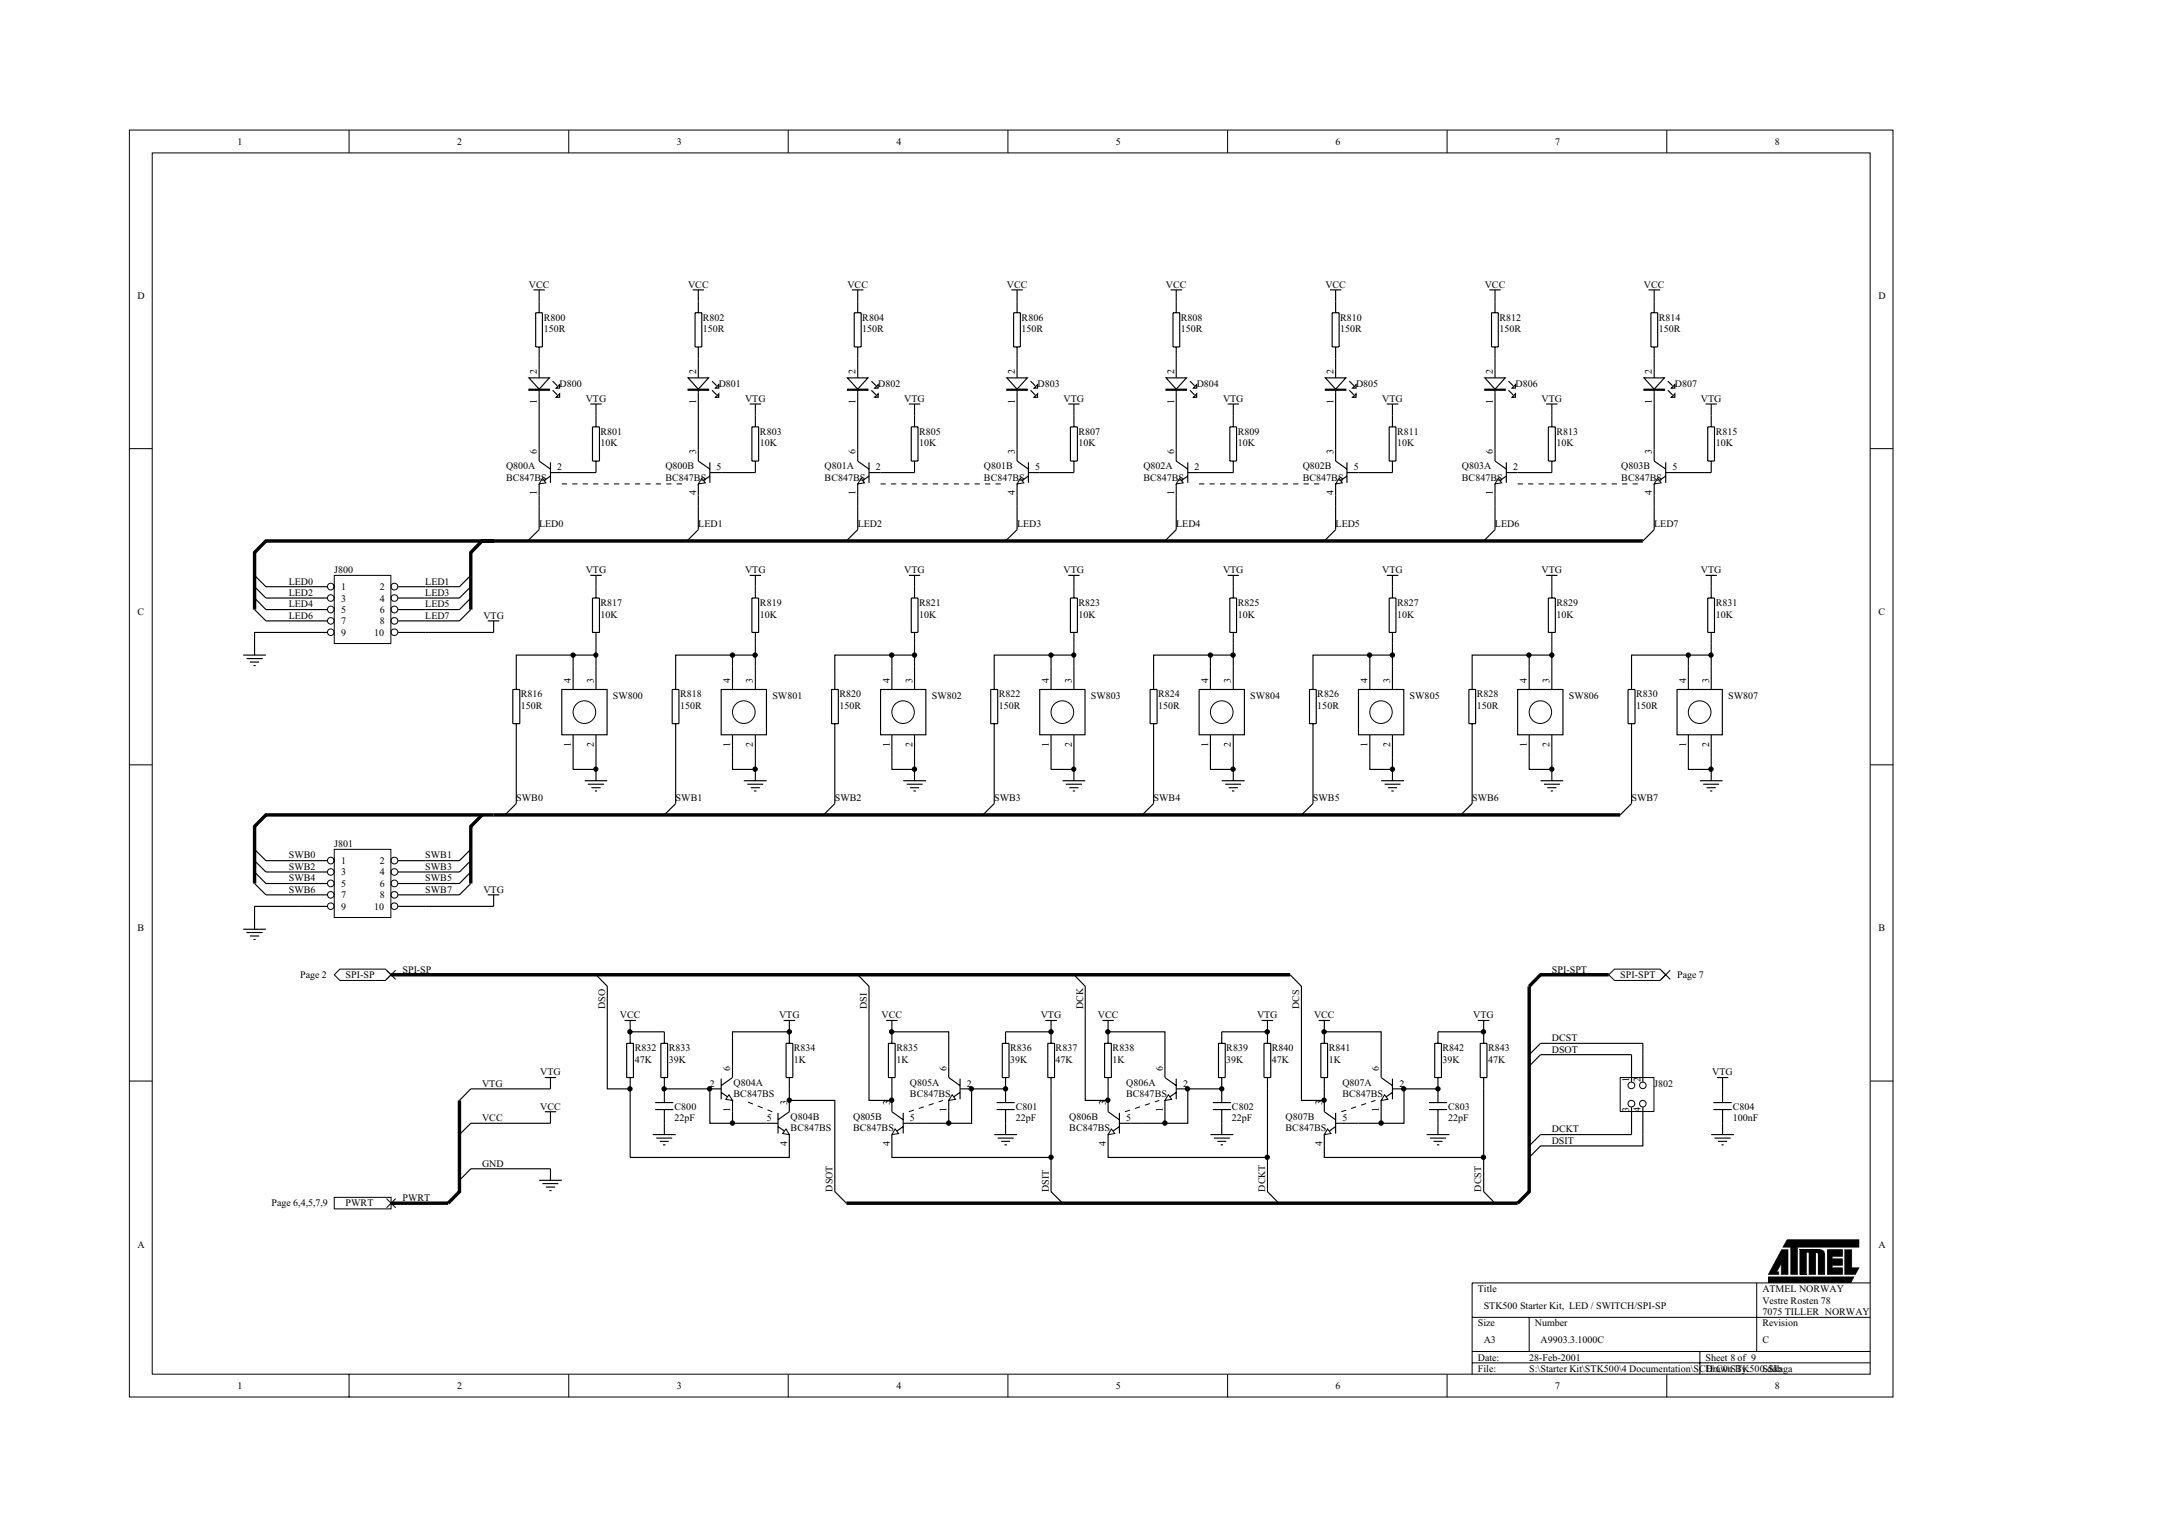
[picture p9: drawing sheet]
<svg xmlns="http://www.w3.org/2000/svg" width="420mm" height="297mm" viewBox="0 0 420 297" stroke-linecap="round" stroke-linejoin="round" font-family="sans-serif">
<g fill="none" stroke="#000" stroke-width=".19">
<path d="M25.2 25.3h342.9v246.3h-342.9zM29.6 29.7h334v237.4h-334zM67.9 25.3v4.4M110.6 25.3v4.4M153.3 25.3v4.4M196 25.3v4.4M238.7 25.3v4.4M281.4 25.3v4.4M324.1 25.3v4.4M25.2 87.2h4.4M363.7 87.2h4.4M25.2 148.7h4.4"/>
<path d="M363.7 148.7h4.4M25.2 210.2h4.4M363.7 210.2h4.4M286.2 256.1h77.5M297.3 256.1v6.6M341.6 256.1v6.6M363.7 249.4h-77.5v17.8M67.9 267.2v4.4M110.6 267.2v4.4M153.3 267.2v4.4M196 267.2v4.4M238.7 267.2v4.4"/>
<path d="M281.4 267.2v4.4M286.2 262.7h77.5M286.2 264.9h77.5M324.1 267.2v4.4M330.5 262.7v4.5"/>
</g>
<g fill="none" stroke="#000" stroke-width=".22">
<path d="M103.7 56.4h2.2M104.8 56.4v4.4M134.7 56.4h2.2M135.8 56.4v4.4M165.7 56.4h2.2M166.8 56.4v4.4M196.6 56.4h2.2M197.7 56.4v4.4M227.6 56.4h2.2M228.7 56.4v4.4M258.6 56.4h2.2M259.7 56.4v4.4"/>
<path d="M289.6 56.4h2.2M290.7 56.4v4.4M320.5 56.4h2.3M321.6 56.4v4.4M104.1 60.8h1.4v6.6h-1.4zM104.8 67.4v2.3M104.8 78.5v8.9M114.8 78.5h2.2M115.9 78.5v4.5M135.1 60.8h1.3v6.6h-1.3zM135.8 67.4v2.3M135.8 78.5v8.9"/>
<path d="M145.8 78.5h2.2M146.9 78.5v4.5M166.1 60.8h1.3v6.6h-1.3zM166.8 67.4v2.3M166.8 78.5v8.9M176.7 78.5h2.2M177.8 78.5v4.5M197.1 60.8h1.3v6.6h-1.3zM197.7 67.4v2.3M197.7 78.5v8.9M207.7 78.5h2.2M208.8 78.5v4.5"/>
<path d="M228.1 60.8h1.3v6.6h-1.3zM228.7 67.4v2.3M228.7 78.5v8.9M238.7 78.5h2.2M239.8 78.5v4.5M259 60.8h1.4v6.6h-1.4zM259.7 67.4v2.3M259.7 78.5v8.9M269.6 78.5h2.3M270.7 78.5v4.5M290 60.8h1.3v6.6h-1.3zM290.7 67.4v2.3"/>
<path d="M290.7 78.5v8.9M300.6 78.5h2.2M301.7 78.5v4.5M321 60.8h1.3v6.6h-1.3zM321.6 67.4v2.3M321.6 78.5v8.9M331.6 78.5h2.2M332.7 78.5v4.5M104.8 96.3v6.7l-2.2 2.2M115.2 83h1.4v6.6h-1.4zM115.9 89.6v2.3h-6.7M135.8 96.3v6.7l-2.2 2.2"/>
<path d="M146.2 83h1.3v6.6h-1.3zM146.9 89.6v2.3h-6.7M166.8 96.3v6.7l-2.2 2.2M177.2 83h1.3v6.6h-1.3zM177.8 89.6v2.3h-6.6M197.7 96.3v6.7l-2.2 2.2M208.1 83h1.4v6.6h-1.4zM208.8 89.6v2.3h-6.6M228.7 96.3v6.7l-2.2 2.2M239.1 83h1.3v6.6h-1.3zM239.8 89.6v2.3h-6.7M259.7 96.3v6.7l-2.2 2.2"/>
<path d="M270.1 83h1.3v6.6h-1.3zM270.7 89.6v2.3h-6.6M290.7 96.3v6.7l-2.2 2.2M301 83h1.4v6.6h-1.4zM301.7 89.6v2.3h-6.6M321.6 96.3v6.7l-2.2 2.2M332 83h1.3v6.6h-1.3zM332.7 89.6v2.3h-6.6M49.5 114.1l2.2 2.2h6.6M49.5 111.9l2.2 2.2h6.6M49.5 116.3l2.2 2.2h6.6M49.5 118.5l2.2 2.2h6.6"/>
<path d="M91.5 114.1l-2.2 2.2h-6.6M91.5 111.9l-2.2 2.2h-6.6M91.5 116.3l-2.2 2.2h-6.6M91.5 118.5l-2.2 2.2h-6.6M114.8 111.9h2.2M115.2 116.3h1.4v6.6h-1.4zM115.9 111.9v4.4M145.8 111.9h2.2M146.2 116.3h1.3v6.6h-1.3zM146.9 111.9v4.4M176.7 111.9h2.2M177.2 116.3h1.3v6.6h-1.3z"/>
<path d="M177.8 111.9v4.4M207.7 111.9h2.2M208.1 116.3h1.4v6.6h-1.4zM208.8 111.9v4.4M238.7 111.9h2.2M239.1 116.3h1.3v6.6h-1.3zM239.8 111.9v4.4M269.6 111.9h2.3M270.1 116.3h1.3v6.6h-1.3zM270.7 111.9v4.4M300.6 111.9h2.2M301 116.3h1.4v6.6h-1.4z"/>
<path d="M301.7 111.9v4.4M331.6 111.9h2.2M332 116.3h1.3v6.6h-1.3zM332.7 111.9v4.4M47.3 127.3h4.4M47.9 128h3.2M48.6 128.7h1.8M49.3 129.4h.4M58.3 122.9h-8.8v4.4M94.8 120.7h2.3M96 120.7v2.2h-13.3M115.9 127.3h-15.5v4.5"/>
<path d="M115.9 122.9v2.2M146.9 127.3h-15.5v4.5M146.9 122.9v2.2M177.8 127.3h-15.5v4.5M177.8 122.9v2.2M208.8 127.3h-15.5v4.5M208.8 122.9v2.2M239.8 127.3h-15.5v4.5M239.8 122.9v2.2M270.7 127.3h-15.4v4.5M270.7 122.9v2.2M301.7 127.3h-15.5v4.5"/>
<path d="M301.7 122.9v2.2M332.7 127.3h-15.5v4.5M332.7 122.9v2.2M100.4 156.2l-2.2 2.2M113.7 151.8h4.4M114.3 152.5h3.1M115 153.1h1.8M115.7 153.8h.4M115.9 149.6v2.2M131.4 156.2l-2.2 2.2M144.6 151.8h4.5M145.3 152.5h3.1"/>
<path d="M146 153.1h1.8M146.6 153.8h.5M146.9 149.6v2.2M162.3 156.2l-2.2 2.2M175.6 151.8h4.5M176.3 152.5h3.1M176.9 153.1h1.8M177.6 153.8h.5M177.8 149.6v2.2M193.3 156.2l-2.2 2.2M206.6 151.8h4.4M207.2 152.5h3.2"/>
<path d="M207.9 153.1h1.8M208.6 153.8h.4M208.8 149.6v2.2M224.3 156.2l-2.2 2.2M237.5 151.8h4.5M238.2 152.5h3.1M238.9 153.1h1.8M239.5 153.8h.5M239.8 149.6v2.2M255.3 156.2l-2.3 2.2M268.5 151.8h4.5M269.2 152.5h3.1"/>
<path d="M269.8 153.1h1.8M270.5 153.8h.5M270.7 149.6v2.2M286.2 156.2l-2.2 2.2M299.5 151.8h4.4M300.2 152.5h3.1M300.8 153.1h1.8M301.5 153.8h.4M301.7 149.6v2.2M317.2 156.2l-2.2 2.2M330.5 151.8h4.4M331.1 152.5h3.1"/>
<path d="M331.8 153.1h1.8M332.5 153.8h.4M332.7 149.6v2.2M49.5 165.1l2.2 2.2h6.6M49.5 167.3l2.2 2.2h6.6M49.5 169.5l2.2 2.3h6.6M49.5 171.8l2.2 2.2h6.6M58.3 176.2h-8.8v4.4M91.5 165.1l-2.2 2.2h-6.6M91.5 167.3l-2.2 2.2h-6.6M91.5 169.5l-2.2 2.3h-6.6M91.5 171.8l-2.2 2.2h-6.6"/>
<path d="M94.8 174h2.3M96 174v2.2h-13.3M47.3 180.6h4.4M47.9 181.3h3.2M48.6 182h1.8M49.3 182.6h.4"/>
</g>
<path d="M96 105.2h-44.3l-2.2 2.2v11.1M319.4 105.2h-225.7l-2.2 2.2v11.1M93.7 158.4l-2.2 2.3v11.1M315 158.4h-263.3l-2.2 2.3v11.1" fill="none" stroke="#000" stroke-width=".66" stroke-linecap="butt"/>
<path d="M65 232.8h11v2.2h-11z" fill-rule="evenodd" fill="#fff" stroke="#000" stroke-width=".19"/>
<path d="M89.3 213.9v17.8l-2.2 2.2" fill="none" stroke="#000" stroke-width=".66" stroke-linecap="butt"/>
<g fill="none" stroke="#000" stroke-width=".22">
<path d="M104.8 87.4v2.2l2.2 1.6M107 89.9v4M107 92.5l-2.2 1.6v2.2M107 91.9h2.2M99.7 134h1.4v6.7h-1.4zM100.4 131.8v2.2M130.7 134h1.3v6.7h-1.3zM131.4 131.8v2.2M161.7 134h1.3v6.7h-1.3zM162.3 131.8v2.2M192.6 134h1.4v6.7h-1.4zM193.3 131.8v2.2"/>
<path d="M223.6 134h1.4v6.7h-1.4zM224.3 131.8v2.2M254.6 134h1.3v6.7h-1.3zM255.3 131.8v2.2M285.6 134h1.3v6.7h-1.3zM286.2 131.8v2.2M316.5 134h1.4v6.7h-1.4zM317.2 131.8v2.2M100.4 140.7v15.5M131.4 140.7v15.5M162.3 140.7v15.5M193.3 140.7v15.5"/>
<path d="M224.3 140.7v15.5M255.3 140.7v15.5M286.2 140.7v15.5M317.2 140.7v15.5M105.9 216.1h2.2M105.9 209.5h2.2M107 216.1v2.3h-15.5l-2.2 2.2M107 209.5v2.2h-15.5l-2.2 2.2M89.3 229.5l2.2-2.3h15.5v2.3M104.8 229.5h4.4M105.5 230.1h3.1M106.1 230.8h1.8"/>
<path d="M106.8 231.4h.4"/>
</g>
<path d="M109.2 94.1h24.4M171.2 94.1h24.3M233.1 94.1h24.4M295.1 94.1h24.3" fill="none" stroke="#000" stroke-width=".19" stroke-dasharray="1 1 1 1 1 1 1 1" stroke-linecap="butt"/>
<path d="M105.5 93l.6 .9-1.3 .2z" fill="#fff" stroke="#000" stroke-width=".19"/>
<path d="M135.8 87.4v2.2l2.2 1.6M138 92.5l-2.2 1.6v2.2M138 91.9h2.2M138 89.9v4" fill="none" stroke="#000" stroke-width=".22"/>
<path d="M136.4 93l.7 .9-1.3 .2z" fill="#fff" stroke="#000" stroke-width=".19"/>
<path d="M166.8 87.4v2.2l2.2 1.6M169 92.5l-2.2 1.6v2.2M169 91.9h2.2M169 89.9v4" fill="none" stroke="#000" stroke-width=".22"/>
<path d="M167.4 93l.7 .9-1.3 .2z" fill="#fff" stroke="#000" stroke-width=".19"/>
<path d="M197.7 87.4v2.2l2.3 1.6M200 92.5l-2.3 1.6v2.2M200 91.9h2.2M200 89.9v4" fill="none" stroke="#000" stroke-width=".22"/>
<path d="M198.4 93l.7 .9-1.4 .2z" fill="#fff" stroke="#000" stroke-width=".19"/>
<path d="M228.7 87.4v2.2l2.2 1.6M230.9 92.5l-2.2 1.6v2.2M230.9 91.9h2.2M230.9 89.9v4" fill="none" stroke="#000" stroke-width=".22"/>
<path d="M229.4 93l.6 .9-1.3 .2z" fill="#fff" stroke="#000" stroke-width=".19"/>
<path d="M259.7 87.4v2.2l2.2 1.6M261.9 92.5l-2.2 1.6v2.2M261.9 91.9h2.2M261.9 89.9v4" fill="none" stroke="#000" stroke-width=".22"/>
<path d="M260.4 93l.6 .9-1.3 .2z" fill="#fff" stroke="#000" stroke-width=".19"/>
<path d="M290.7 87.4v2.2l2.2 1.6M292.9 92.5l-2.2 1.6v2.2M292.9 91.9h2.2M292.9 89.9v4" fill="none" stroke="#000" stroke-width=".22"/>
<path d="M291.3 93l.7 .9-1.3 .2z" fill="#fff" stroke="#000" stroke-width=".19"/>
<path d="M321.6 87.4v2.2l2.3 1.6M323.9 92.5l-2.3 1.6v2.2M323.9 91.9h2.2M323.9 89.9v4" fill="none" stroke="#000" stroke-width=".22"/>
<path d="M322.3 93l.7 .9-1.4 .2z" fill="#fff" stroke="#000" stroke-width=".19"/>
<path d="M65 165.2h11v13.2h-11z" fill="#fff"/>
<g fill="none" stroke="#000" stroke-width=".19">
<path d="M65 165.1h11v13.3h-11z"/>
<circle cx="64.3" cy="167.3" r=".65"/>
<circle cx="64.3" cy="171.7" r=".65"/>
<circle cx="64.3" cy="176.2" r=".64"/>
<circle cx="64.3" cy="169.5" r=".64"/>
<circle cx="64.3" cy="174" r=".64"/>
<circle cx="76.7" cy="167.3" r=".66"/>
<circle cx="76.7" cy="171.7" r=".66"/>
<circle cx="76.7" cy="169.5" r=".66"/>
<circle cx="76.7" cy="176.2" r=".66"/>
<circle cx="76.7" cy="174" r=".66"/>
</g>
<path d="M58.3 167.3h5.4M58.3 169.5h5.4M58.3 171.8h5.4M58.3 174h5.4M58.3 176.2h5.4M77.4 167.3h5.3M77.4 169.5h5.3M77.4 171.8h5.3M77.4 174h5.3M77.4 176.2h5.3" fill="none" stroke="#000" stroke-width=".22"/>
<path d="M65 111.9h11v13.2h-11z" fill="#fff"/>
<g fill="none" stroke="#000" stroke-width=".19">
<path d="M65 111.9h11v13.2h-11z"/>
<circle cx="64.3" cy="118.5" r=".65"/>
<circle cx="64.3" cy="114" r=".65"/>
<circle cx="64.3" cy="116.3" r=".64"/>
<circle cx="76.7" cy="118.5" r=".66"/>
<circle cx="76.7" cy="114" r=".66"/>
<circle cx="76.7" cy="116.3" r=".66"/>
<circle cx="64.3" cy="122.9" r=".64"/>
<circle cx="64.3" cy="120.7" r=".64"/>
<circle cx="76.7" cy="122.9" r=".66"/>
<circle cx="76.7" cy="120.7" r=".66"/>
</g>
<g fill="none" stroke="#000" stroke-width=".22">
<path d="M104.8 71.9v6.6M107.5 75.9l.8 .9M107.5 74.1l.8 .9M58.3 114.1h5.4M58.3 116.3h5.4M58.3 118.5h5.4M77.4 114.1h5.3M77.4 116.3h5.3M77.4 118.5h5.3M58.3 120.7h5.4M58.3 122.9h5.4M77.4 120.7h5.3"/>
<path d="M77.4 122.9h5.3"/>
</g>
<g fill="#fff" stroke="#000" stroke-width=".22">
<path d="M102.8 73.5h4l-2 2.2z"/>
<path d="M108.1 77.2l.7-.7v.7z"/>
<path d="M108.1 75.4l.7-.6v.6z"/>
<path d="M102.8 75.7h4v.2h-4z" fill-rule="evenodd"/>
</g>
<path d="M135.8 71.9v6.6M138.4 75.9l.9 .9M138.4 74.1l.9 .9" fill="none" stroke="#000" stroke-width=".22"/>
<g fill="#fff" stroke="#000" stroke-width=".22">
<path d="M133.8 73.5h4l-2 2.2z"/>
<path d="M139.8 76.5v.7h-.7z"/>
<path d="M139.8 74.8v.6h-.7z"/>
<path d="M133.8 75.7h4v.2h-4z" fill-rule="evenodd"/>
</g>
<path d="M166.8 71.9v6.6M169.4 75.9l.9 .9M169.4 74.1l.9 .9" fill="none" stroke="#000" stroke-width=".22"/>
<g fill="#fff" stroke="#000" stroke-width=".22">
<path d="M164.8 73.5h3.9l-1.9 2.2z"/>
<path d="M170.1 77.2l.6-.7v.7z"/>
<path d="M170.1 75.4l.6-.6v.6z"/>
<path d="M164.8 75.7h4v.2h-4z" fill-rule="evenodd"/>
</g>
<path d="M197.7 71.9v6.6M200.4 75.9l.9 .9M200.4 74.1l.9 .9" fill="none" stroke="#000" stroke-width=".22"/>
<g fill="#fff" stroke="#000" stroke-width=".22">
<path d="M195.8 73.5h3.9l-2 2.2z"/>
<path d="M201.1 77.2l.6-.7v.7z"/>
<path d="M201.1 75.4l.6-.6v.6z"/>
<path d="M195.8 75.7h3.9v.2h-3.9z" fill-rule="evenodd"/>
</g>
<path d="M228.7 71.9v6.6M231.4 75.9l.9 .9M231.4 74.1l.9 .9" fill="none" stroke="#000" stroke-width=".22"/>
<g fill="#fff" stroke="#000" stroke-width=".22">
<path d="M226.7 73.5h4l-2 2.2z"/>
<path d="M232.7 76.5v.7h-.7z"/>
<path d="M232.7 74.8v.6h-.7z"/>
<path d="M226.7 75.7h4v.2h-4z" fill-rule="evenodd"/>
</g>
<path d="M259.7 71.9v6.6M262.4 75.9l.8 .9M262.4 74.1l.8 .9" fill="none" stroke="#000" stroke-width=".22"/>
<g fill="#fff" stroke="#000" stroke-width=".22">
<path d="M257.7 73.5h4l-2 2.2z"/>
<path d="M263 77.2l.7-.7v.7z"/>
<path d="M263 75.4l.7-.6v.6z"/>
<path d="M257.7 75.7h4v.2h-4z" fill-rule="evenodd"/>
</g>
<path d="M290.7 71.9v6.6M293.3 75.9l.9 .9M293.3 74.1l.9 .9" fill="none" stroke="#000" stroke-width=".22"/>
<g fill="#fff" stroke="#000" stroke-width=".22">
<path d="M288.7 73.5h4l-2 2.2z"/>
<path d="M294 77.2l.7-.7v.7z"/>
<path d="M294 75.4l.7-.6v.6z"/>
<path d="M288.7 75.7h4v.2h-4z" fill-rule="evenodd"/>
</g>
<path d="M321.6 71.9v6.6M324.3 75.9l.9 .9M324.3 74.1l.9 .9" fill="none" stroke="#000" stroke-width=".22"/>
<g fill="#fff" stroke="#000" stroke-width=".22">
<path d="M319.6 73.5h4l-2 2.2z"/>
<path d="M325 77.2l.6-.7v.7z"/>
<path d="M325 75.4l.6-.6v.6z"/>
<path d="M319.6 75.7h4v.2h-4z" fill-rule="evenodd"/>
</g>
<g fill="none" stroke="#000" stroke-width=".22">
<path d="M104.8 69.7v2.2M135.8 69.7v2.2M166.8 69.7v2.2M197.7 69.7v2.2M228.7 69.7v2.2M259.7 69.7v2.2M290.7 69.7v2.2M321.6 69.7v2.2M115.9 125.1v2.2M146.9 125.1v2.2M177.8 125.1v2.2M208.8 125.1v2.2"/>
<path d="M239.8 125.1v2.2M270.7 125.1v2.2M301.7 125.1v2.2M332.7 125.1v4.5M121.4 198.4h2.2M122.5 198.4v2.2M152.4 198.4h2.2M153.5 198.4v4.4M128.5 202.8h1.3v6.7h-1.3zM129.2 200.6v2.2M129.2 209.5v2.2M129.2 218.4v2.2"/>
<path d="M149.1 218.4h2.2M151.3 219l2.2 1.6v2.2M151.3 216.3v4.1M152.8 202.8h1.3v6.7h-1.3zM153.5 209.5v2.2M153.5 213.9v2.2l-2.2 1.6M126.9 220.6h4.5M127.6 221.2h3.1M128.3 221.9h1.7M128.9 222.6h.5"/>
</g>
<g fill="#000">
<path d="M343.8 248.2h16.7l-.7 1.2h-16z" fill-rule="evenodd"/>
<path d="M346.4 242.9h1.2v4.8h-1.3v-2.1l-.9 1.6h.4v.5h-2z" fill-rule="evenodd"/>
<path d="M347.5 241h13.9v1.5h-11.9v5.3h-1.3v-5.3h-1.6z" fill-rule="evenodd"/>
<path d="M349.9 242.9h4.1l.5 .2 .3 .6v4.1h-1.3v-4.1l-.3-.2h-.2v4.3h-1.3v-4.3h-.5v4.3h-1.3z" fill-rule="evenodd"/>
<path d="M355.2 242.9h.2l-.1 4.9z" fill-rule="evenodd"/>
<path d="M355.3 242.9h2.9v.1h-2.9z" fill-rule="evenodd"/>
<path d="M356.2 246.4l2 .1z" fill-rule="evenodd"/>
<path d="M356.2 244.7h2z" fill-rule="evenodd"/>
<path d="M356.2 246l.1 .4z" fill-rule="evenodd"/>
<path d="M356.2 244.3l.1 .4z" fill-rule="evenodd"/>
<path d="M355.3 247.7l3 .1z" fill-rule="evenodd"/>
<path d="M356.2 246h2.1z" fill-rule="evenodd"/>
<path d="M356.2 244.2l2.1 .1z" fill-rule="evenodd"/>
<path d="M355.3 242.9h2.9v1.4h-2v.4h2v1.3h-2v.4h2v1.4h-2.9z" fill-rule="evenodd"/>
<path d="M358.1 246.4h.2v1.4h-.2z" fill-rule="evenodd"/>
<path d="M358.1 244.7h.2v1.3h-.2z" fill-rule="evenodd"/>
<path d="M358.1 242.9h.2v1.4h-.2z" fill-rule="evenodd"/>
<path d="M358.7 242.9h1.4v3.6h1.3l-.7 1.3h-2z" fill-rule="evenodd"/>
</g>
<g fill="#000">
<path d="M343.7 248.2l.1 1.2zM346.3 242.9l-2.6 4.9zM343.7 248.2l16.8 .1zM345.4 247.2l.4 .1zM343.8 247.7h2l.1 .1h-2.1zM345.8 247.2l.1 .5h-.1zM346.3 245.6h.1l-.1 2.2zM346.4 245.5l-.9 1.8-.1-.1zM346.3 242.9l1.3 .1zM346.6 242.4l1.6 .1zM347.4 240.9l.1 .1-.8 1.5-.1-.1zM346.3 247.7h1.3l.1 .1h-1.4z"/>
<path d="M347.6 242.9l.1 4.8zM348.1 247.8l1.4-.1zM348.2 242.4v5.4zM349.5 242.5l.1 5.3zM349.5 242.4l11.9 .1zM349.9 242.9l.1 4.9zM349.9 247.7l1.3 .1zM351.2 243.5l.1 4.3zM351.2 243.4l.5 .1zM351.7 247.8l1.3-.1zM351.7 243.4l.1 4.4zM352.9 243.5h.2v4.3h-.2z"/>
<path d="M352.9 243.4l.1 .1zM353.2 243.4v.2zM353.4 243.5l-.1 .1zM353.3 243.5v.1zM353.4 243.6h.1zM353.3 243.6h.1zM353.4 243.7h.1zM353.4 247.8l1.4-.1zM353.4 243.9h.2v3.9h-.2zM353.4 243.8l.1 .1zM353.9 242.9l.1 .1zM354 242.9l.1 .1z"/>
<path d="M354.1 242.9l.1 .1zM354.2 242.9l.1 .1zM354.3 243v.1zM354.3 243l.1 .1zM354.4 243.1h.1zM354.5 243.2h.1zM354.5 243.2l.2 .1zM354.6 243.3h.1zM354.6 243.4h.2zM354.8 243.7v.2zM354.7 243.5h.1zM354.7 243.6l.1-.1v.1z"/>
<path d="M354.8 243.9v3.9zM354.7 243.6l.1 .1zM358.6 242.9l.1 4.9zM358.6 242.9l1.5 .1zM343.8 249.4h16.1zM360.1 246.4h1.3v.1h-1.4zM360.1 242.9v3.6zM360.4 248.2h.2l-.7 1.2h-.1zM358.7 247.7l2.1 .1zM361.4 246.4v.1l.1-.1-.7 1.4zM361.4 241l.1 1.5zM347.5 240.9l14 .1z"/>
</g>
<path d="M341.6 249.4v6.7M349.9 242.9h3.9" fill="none" stroke="#000" stroke-width=".19"/>
<path d="M76 233.9h11.1" fill="none" stroke="#000" stroke-width=".66" stroke-linecap="butt"/>
<path d="M150.2 216.1l-5.6-2.2" fill="none" stroke="#000" stroke-width=".19" stroke-dasharray="1 1 1 1 1 1 1 1" stroke-linecap="butt"/>
<path d="M152.8 219.5l.7 1.1-1.3-.2z" fill="#fff" stroke="#000" stroke-width=".19"/>
<path d="M138 211.7h2.2M140.2 212.4l2.2 1.5v2.2M140.2 209.7v4M142.4 207.3v2.2l-2.2 1.5" fill="none" stroke="#000" stroke-width=".22"/>
<path d="M141.7 212.8l.7 1.1-1.3-.2z" fill="#fff" stroke="#000" stroke-width=".19"/>
<g fill="none" stroke="#000" stroke-width=".22">
<path d="M172.3 198.4h2.2M173.4 198.4v4.4M203.3 198.4h2.2M204.4 198.4v4.4M121.8 202.8h1.4v6.7h-1.4zM122.5 209.5v15.5h31v-2.2M127.4 215.7h3.5M127.4 214.3h3.5M129.2 214.3v-2.6h8.8v6.7h4.4M129.2 200.6h-6.7v2.2M129.2 215.7v2.7M142.4 218.4h6.7"/>
<path d="M142.4 216.1v2.3M153.5 200.6h-11.1v6.7M153.5 211.7v2.2M172.7 202.8h1.3v6.7h-1.3zM173.4 209.5v2.2M173.4 213.9v2.2l2.2 1.6M175.6 218.4h4.5M175.6 219l-2.2 1.6v2.2M175.6 216.3v4.1M194.9 202.8h1.3v6.7h-1.3zM195.5 200.6v2.2M195.5 209.5v2.2"/>
<path d="M195.5 218.4v2.2M203.7 202.8h1.3v6.7h-1.3zM204.4 209.5v2.2M193.3 220.6h4.4M194 221.2h3.1M194.7 221.9h1.7M195.3 222.6h.5"/>
</g>
<path d="M176.7 216.1l6.7-2.2" fill="none" stroke="#000" stroke-width=".19" stroke-dasharray="1 1 1 1 1 1 1 1" stroke-linecap="butt"/>
<path d="M174 219.5l.7 .9-1.3 .2z" fill="#fff" stroke="#000" stroke-width=".19"/>
<path d="M184.5 207.3v2.2l2.2 1.5M186.7 212.4l-2.2 1.5v2.2M186.7 211.7h2.2M186.7 209.7v4" fill="none" stroke="#000" stroke-width=".22"/>
<path d="M185.1 212.8l.7 .9-1.3 .2z" fill="#fff" stroke="#000" stroke-width=".19"/>
<g fill="none" stroke="#000" stroke-width=".22">
<path d="M214.3 198.4h2.2M215.4 198.4v4.4M245.3 198.4h2.2M246.4 198.4v4.4M173.4 200.6h11.1v6.7M173.4 211.7v2.2M184.5 216.1v2.3M193.8 215.7h3.5M193.8 214.3h3.5M195.5 214.3v-2.6h-6.6v6.7h-8.8M195.5 215.7v2.7M195.5 200.6h8.9"/>
<path d="M204.4 211.7v13.3h-31v-2.2M214.8 202.8h1.3v6.7h-1.3zM215.4 209.5v2.2M215.4 213.9v2.2l2.2 1.6M217.6 219l-2.2 1.6v2.2M217.6 218.4h4.5M217.6 216.3v4.1M236.9 202.8h1.3v6.7h-1.3zM237.5 200.6v2.2M237.5 209.5v2.2M237.5 218.4v2.2M245.8 202.8h1.3v6.7h-1.3z"/>
<path d="M246.4 209.5v2.2M235.3 220.6h4.5M236 221.2h3.1M236.7 221.9h1.7M237.3 222.6h.5"/>
</g>
<path d="M218.7 216.1l6.7-2.2" fill="none" stroke="#000" stroke-width=".19" stroke-dasharray="1 1 1 1 1 1 1 1" stroke-linecap="butt"/>
<path d="M216.1 219.5l.7 .9-1.4 .2z" fill="#fff" stroke="#000" stroke-width=".19"/>
<path d="M226.5 207.3v2.2l2.2 1.5M228.7 212.4l-2.2 1.5v2.2M228.7 211.7h2.2M228.7 209.7v4" fill="none" stroke="#000" stroke-width=".22"/>
<path d="M227.2 212.8l.6 .9-1.3 .2z" fill="#fff" stroke="#000" stroke-width=".19"/>
<g fill="none" stroke="#000" stroke-width=".22">
<path d="M256.4 198.4h2.2M257.5 198.4v4.4M287.3 198.4h2.3M288.5 198.4v4.4M215.4 200.6h11.1v6.7M215.4 211.7v2.2M226.5 216.1v2.3M235.8 215.7h3.5M235.8 214.3h3.5M237.5 214.3v-2.6h-6.6v6.7h-8.8M237.5 215.7v2.7M237.5 200.6h8.9"/>
<path d="M246.4 211.7v13.3h-31v-2.2M256.8 202.8h1.3v6.7h-1.3zM257.5 209.5v2.2M257.5 213.9v2.2l2.2 1.6M259.7 219l-2.2 1.6v2.2M259.7 218.4h4.4M259.7 216.3v4.1M278.9 202.8h1.4v6.7h-1.4zM279.6 200.6v2.2M279.6 209.5v2.2M279.6 218.4v2.2M287.8 202.8h1.3v6.7h-1.3z"/>
<path d="M288.5 209.5v2.2M277.4 220.6h4.4M278.1 221.2h3M278.7 221.9h1.8M279.4 222.6h.4"/>
</g>
<path d="M260.8 216.1l6.6-2.2" fill="none" stroke="#000" stroke-width=".19" stroke-dasharray="1 1 1 1 1 1 1 1" stroke-linecap="butt"/>
<path d="M258.1 219.5l.7 .9-1.3 .2z" fill="#fff" stroke="#000" stroke-width=".19"/>
<path d="M268.5 207.3v2.2l2.2 1.5M270.7 212.4l-2.2 1.5v2.2M270.7 211.7h2.3M270.7 209.7v4" fill="none" stroke="#000" stroke-width=".22"/>
<path d="M269.2 212.8l.6 .9-1.3 .2z" fill="#fff" stroke="#000" stroke-width=".19"/>
<g fill="none" stroke="#000" stroke-width=".22">
<path d="M166.8 189.5l2.2 2.2v22.2h4.4M208.8 189.5l2.2 2.2v22.2h4.4M250.8 189.5l2.2 2.2v22.2h4.5v-2.2M153.5 213.9h8.8v17.8l2.3 2.2M257.5 200.6h11v6.7M268.5 216.1v2.3M277.8 215.7h3.6M277.8 214.3h3.6M279.6 214.3v-2.6h-6.6v6.7h-8.9M279.6 215.7v2.7M279.6 200.6h8.9M288.5 211.7v20l2.2 2.2"/>
<path d="M317.2 205h-17.7l-2.2 2.3M319.4 202.8h-19.9l-2.2 2.2M333.8 209.5h2.2M334.9 209.5v2.2M204.4 225v6.7l2.2 2.2M246.4 225v6.7l2.2 2.2M257.5 222.8v2.2h31M317.2 220.6h-17.7l-2.2 2.2M319.4 220.6v2.2h-19.9l-2.2 2.2"/>
</g>
<path d="M76 189.5h174.8M297.3 191.7v40l-2.2 2.2h-130.5" fill="none" stroke="#000" stroke-width=".66" stroke-linecap="butt"/>
<g fill="#000" stroke="#000" stroke-width=".19">
<circle cx="122.5" cy="200.6" r=".43"/>
<circle cx="129.1" cy="211.7" r=".43"/>
<circle cx="138" cy="211.7" r=".43"/>
<circle cx="142.4" cy="218.3" r=".43"/>
<circle cx="153.5" cy="213.9" r=".43"/>
<circle cx="153.5" cy="200.6" r=".43"/>
<circle cx="173.4" cy="200.6" r=".43"/>
<circle cx="184.5" cy="218.3" r=".43"/>
<circle cx="188.9" cy="211.7" r=".43"/>
<circle cx="195.5" cy="211.7" r=".43"/>
<circle cx="204.3" cy="200.6" r=".43"/>
<circle cx="215.4" cy="213.9" r=".43"/>
<circle cx="215.4" cy="200.6" r=".43"/>
<circle cx="226.5" cy="218.3" r=".43"/>
<circle cx="230.9" cy="211.7" r=".43"/>
<circle cx="237.5" cy="211.7" r=".43"/>
<circle cx="246.4" cy="200.6" r=".43"/>
<circle cx="257.4" cy="213.9" r=".43"/>
<circle cx="257.4" cy="200.6" r=".43"/>
<circle cx="268.5" cy="218.3" r=".43"/>
<circle cx="272.9" cy="211.7" r=".43"/>
<circle cx="279.6" cy="211.7" r=".43"/>
<circle cx="288.4" cy="200.6" r=".43"/>
<circle cx="204.3" cy="225" r=".43"/>
<circle cx="246.4" cy="225" r=".43"/>
<circle cx="288.4" cy="225" r=".43"/>
</g>
<path d="M66.1 188.4h8.8l1.1 1.1-1.1 1.1h-8.8l-1.1-1.1z" fill-rule="evenodd" fill="#fff" stroke="#000" stroke-width=".19"/>
<path d="M115.9 189.5l2.2 2.2v20h4.4" fill="none" stroke="#000" stroke-width=".22"/>
<g fill="#000" stroke="#000" stroke-width=".19">
<circle cx="122.5" cy="211.7" r=".43"/>
<circle cx="173.4" cy="213.9" r=".43"/>
</g>
<path d="M312.8 189.5h-13.3l-2.2 2.2" fill="none" stroke="#000" stroke-width=".66" stroke-linecap="butt"/>
<path d="M312.8 189.5l1.1-1.1h8.9l1.1 1.1-1.1 1.1h-8.9z" fill-rule="evenodd" fill="#fff" stroke="#000" stroke-width=".19"/>
<g fill="none" stroke="#000" stroke-width=".22">
<path d="M109.2 134h8.8v8.8h-8.8zM111.4 129.6v4.4M115.9 129.6v4.4M111.4 142.9v4.4M115.9 142.9v4.4M333.1 215.7h3.6M333.1 214.3h3.6M334.9 211.7v2.6M334.9 215.7v4.9M332.7 220.6h4.4M333.3 221.2h3.2M334 221.9h1.8"/>
<path d="M334.7 222.6h.4"/>
</g>
<circle cx="113.6" cy="138.4" r="2.2" fill="#fff" stroke="#000" stroke-width=".19"/>
<path d="M140.2 134h8.8v8.8h-8.8zM142.4 129.6v4.4M146.9 129.6v4.4M142.4 142.9v4.4M146.9 142.9v4.4" fill="none" stroke="#000" stroke-width=".22"/>
<circle cx="144.6" cy="138.4" r="2.2" fill="#fff" stroke="#000" stroke-width=".19"/>
<path d="M171.2 134h8.8v8.8h-8.8zM173.4 129.6v4.4M177.8 129.6v4.4M173.4 142.9v4.4M177.8 142.9v4.4" fill="none" stroke="#000" stroke-width=".22"/>
<circle cx="175.6" cy="138.4" r="2.19" fill="#fff" stroke="#000" stroke-width=".19"/>
<path d="M202.2 134h8.8v8.8h-8.8zM204.4 129.6v4.4M208.8 129.6v4.4M204.4 142.9v4.4M208.8 142.9v4.4" fill="none" stroke="#000" stroke-width=".22"/>
<circle cx="206.6" cy="138.4" r="2.2" fill="#fff" stroke="#000" stroke-width=".19"/>
<path d="M233.1 134h8.8v8.8h-8.8zM235.3 129.6v4.4M239.8 129.6v4.4M235.3 142.9v4.4M239.8 142.9v4.4" fill="none" stroke="#000" stroke-width=".22"/>
<circle cx="237.5" cy="138.4" r="2.2" fill="#fff" stroke="#000" stroke-width=".19"/>
<path d="M264.1 134h8.8v8.8h-8.8zM266.3 129.6v4.4M270.7 129.6v4.4M266.3 142.9v4.4M270.7 142.9v4.4" fill="none" stroke="#000" stroke-width=".22"/>
<circle cx="268.5" cy="138.4" r="2.19" fill="#fff" stroke="#000" stroke-width=".19"/>
<path d="M295.1 134h8.8v8.8h-8.8zM297.3 129.6v4.4M301.7 129.6v4.4M297.3 142.9v4.4M301.7 142.9v4.4" fill="none" stroke="#000" stroke-width=".22"/>
<circle cx="299.5" cy="138.4" r="2.19" fill="#fff" stroke="#000" stroke-width=".19"/>
<path d="M326.1 134h8.8v8.8h-8.8zM328.3 129.6v4.4M332.7 129.6v4.4M328.3 142.9v4.4M332.7 142.9v4.4" fill="none" stroke="#000" stroke-width=".22"/>
<circle cx="330.5" cy="138.4" r="2.2" fill="#fff" stroke="#000" stroke-width=".19"/>
<g fill="none" stroke="#000" stroke-width=".22">
<path d="M111.4 127.3v2.3M115.9 127.3v2.3M142.4 127.3v2.3M146.9 127.3v2.3M173.4 127.3v2.3M177.8 127.3v2.3M204.4 127.3v2.3M208.8 127.3v2.3M235.3 127.3v2.3M239.8 127.3v2.3M266.3 127.3v2.3M270.7 127.3v2.3"/>
<path d="M297.3 127.3v2.3M301.7 127.3v2.3M328.3 127.3v2.3M111.4 147.3v2.3h4.5v-2.3M142.4 147.3v2.3h4.5v-2.3M173.4 147.3v2.3h4.4v-2.3M204.4 147.3v2.3h4.4v-2.3M235.3 147.3v2.3h4.5v-2.3M266.3 147.3v2.3h4.4v-2.3M297.3 147.3v2.3h4.4v-2.3M328.3 147.3v2.3h4.4v-2.3"/>
</g>
<g fill="#000" stroke="#000" stroke-width=".19">
<circle cx="111.4" cy="127.3" r=".43"/>
<circle cx="115.8" cy="127.3" r=".42"/>
<circle cx="142.4" cy="127.3" r=".43"/>
<circle cx="146.8" cy="127.3" r=".43"/>
<circle cx="173.4" cy="127.3" r=".43"/>
<circle cx="177.8" cy="127.3" r=".43"/>
<circle cx="204.3" cy="127.3" r=".43"/>
<circle cx="208.8" cy="127.3" r=".42"/>
<circle cx="235.3" cy="127.3" r=".43"/>
<circle cx="239.7" cy="127.3" r=".43"/>
<circle cx="266.3" cy="127.3" r=".43"/>
<circle cx="270.7" cy="127.3" r=".43"/>
<circle cx="297.3" cy="127.3" r=".43"/>
<circle cx="301.7" cy="127.3" r=".43"/>
<circle cx="328.3" cy="127.3" r=".43"/>
<circle cx="332.7" cy="127.3" r=".43"/>
<circle cx="115.8" cy="149.5" r=".42"/>
<circle cx="146.8" cy="149.5" r=".43"/>
<circle cx="177.8" cy="149.5" r=".43"/>
<circle cx="208.8" cy="149.5" r=".42"/>
<circle cx="239.7" cy="149.5" r=".43"/>
<circle cx="270.7" cy="149.5" r=".43"/>
<circle cx="301.7" cy="149.5" r=".43"/>
<circle cx="332.7" cy="149.5" r=".43"/>
</g>
<path d="M315.1 209.5h6.5v6.6h-6.5z" fill="#fff"/>
<g fill="none" stroke="#000" stroke-width=".19">
<path d="M75.1 188.6l1.8 1.8M76.9 188.6l-1.8 1.8M323 188.6l1.7 1.8M324.7 188.6l-1.7 1.8M315 209.5h6.6v6.6h-6.6zM75.1 233l1.8 1.8M76.9 233l-1.8 1.8"/>
<circle cx="317.2" cy="214.6" r=".66"/>
<circle cx="317.2" cy="211" r=".66"/>
<circle cx="319.4" cy="214.6" r=".64"/>
<circle cx="319.4" cy="211" r=".64"/>
</g>
<path d="M317.2 205v5.4M317.2 215.2v5.4M319.4 202.8v7.6M319.4 215.2v5.4" fill="none" stroke="#000" stroke-width=".22"/>
<g font-size="1.9">
<text x="46.2" y="28.2">1</text>
<text x="88.9" y="28.2">2</text>
<text x="131.6" y="28.2">3</text>
<text x="174.3" y="28.2">4</text>
<text x="217" y="28.2">5</text>
<text x="259.7" y="28.2">6</text>
<text x="302.4" y="28.2">7</text>
<text x="345.1" y="28.2">8</text>
<text x="26.7" y="58.1">D</text>
<text x="102.8" y="55.9">VCC</text>
<text x="133.8" y="55.9">VCC</text>
<text x="164.8" y="55.9">VCC</text>
<text x="195.8" y="55.9">VCC</text>
<text x="226.7" y="55.9">VCC</text>
<text x="257.7" y="55.9">VCC</text>
<text x="288.7" y="55.9">VCC</text>
<text x="319.6" y="55.9">VCC</text>
<text x="365.2" y="58.1">D</text>
<text x="105.7" y="62.4">R800</text>
<text x="105.7" y="64.6">150R</text>
<text x="136.7" y="62.4">R802</text>
<text x="136.7" y="64.6">150R</text>
<text x="167.6" y="62.4">R804</text>
<text x="167.6" y="64.6">150R</text>
<text x="198.6" y="62.4">R806</text>
<text x="198.6" y="64.6">150R</text>
<text x="229.6" y="62.4">R808</text>
<text x="229.6" y="64.6">150R</text>
<text x="260.6" y="62.4">R810</text>
<text x="260.6" y="64.6">150R</text>
<text x="291.6" y="62.4">R812</text>
<text x="291.6" y="64.6">150R</text>
<text x="322.5" y="62.4">R814</text>
<text x="322.5" y="64.6">150R</text>
<text x="104.4" y="72.8" transform="rotate(-90 104.4 72.8)">2</text>
<text x="108.8" y="75.2">D800</text>
<text x="135.3" y="72.8" transform="rotate(-90 135.3 72.8)">2</text>
<text x="139.7" y="75.2">D801</text>
<text x="166.3" y="72.8" transform="rotate(-90 166.3 72.8)">2</text>
<text x="170.7" y="75.2">D802</text>
<text x="197.3" y="72.8" transform="rotate(-90 197.3 72.8)">2</text>
<text x="201.7" y="75.2">D803</text>
<text x="228.3" y="72.8" transform="rotate(-90 228.3 72.8)">2</text>
<text x="232.7" y="75.2">D804</text>
<text x="259.3" y="72.8" transform="rotate(-90 259.3 72.8)">2</text>
<text x="263.7" y="75.2">D805</text>
<text x="290.2" y="72.8" transform="rotate(-90 290.2 72.8)">2</text>
<text x="294.6" y="75.2">D806</text>
<text x="321.2" y="72.8" transform="rotate(-90 321.2 72.8)">2</text>
<text x="325.6" y="75.2">D807</text>
<text x="104.4" y="78.5" transform="rotate(-90 104.4 78.5)">1</text>
<text x="113.9" y="78.1">VTG</text>
<text x="135.3" y="78.5" transform="rotate(-90 135.3 78.5)">1</text>
<text x="144.9" y="78.1">VTG</text>
<text x="166.3" y="78.5" transform="rotate(-90 166.3 78.5)">1</text>
<text x="175.8" y="78.1">VTG</text>
<text x="197.3" y="78.5" transform="rotate(-90 197.3 78.5)">1</text>
<text x="206.8" y="78.1">VTG</text>
<text x="228.3" y="78.5" transform="rotate(-90 228.3 78.5)">1</text>
<text x="237.8" y="78.1">VTG</text>
<text x="259.3" y="78.5" transform="rotate(-90 259.3 78.5)">1</text>
<text x="268.7" y="78.1">VTG</text>
<text x="290.2" y="78.5" transform="rotate(-90 290.2 78.5)">1</text>
<text x="299.7" y="78.1">VTG</text>
<text x="321.2" y="78.5" transform="rotate(-90 321.2 78.5)">1</text>
<text x="330.7" y="78.1">VTG</text>
<text x="104.4" y="88.3" transform="rotate(-90 104.4 88.3)">6</text>
<text x="116.8" y="84.6">R801</text>
<text x="116.8" y="86.8">10K</text>
<text x="135.3" y="88.3" transform="rotate(-90 135.3 88.3)">3</text>
<text x="147.8" y="84.6">R803</text>
<text x="147.8" y="86.8">10K</text>
<text x="166.3" y="88.3" transform="rotate(-90 166.3 88.3)">6</text>
<text x="178.7" y="84.6">R805</text>
<text x="178.7" y="86.8">10K</text>
<text x="197.3" y="88.3" transform="rotate(-90 197.3 88.3)">3</text>
<text x="209.7" y="84.6">R807</text>
<text x="209.7" y="86.8">10K</text>
<text x="228.3" y="88.3" transform="rotate(-90 228.3 88.3)">6</text>
<text x="240.7" y="84.6">R809</text>
<text x="240.7" y="86.8">10K</text>
<text x="259.3" y="88.3" transform="rotate(-90 259.3 88.3)">3</text>
<text x="271.6" y="84.6">R811</text>
<text x="271.6" y="86.8">10K</text>
<text x="290.2" y="88.3" transform="rotate(-90 290.2 88.3)">6</text>
<text x="302.6" y="84.6">R813</text>
<text x="302.6" y="86.8">10K</text>
<text x="321.2" y="88.3" transform="rotate(-90 321.2 88.3)">3</text>
<text x="333.6" y="84.6">R815</text>
<text x="333.6" y="86.8">10K</text>
<text x="98.4" y="91.2">Q800A</text>
<text x="98.4" y="93.4">BC847BS</text>
<text x="108.3" y="91.4">2</text>
<text x="129.4" y="91.2">Q800B</text>
<text x="129.4" y="93.4">BC847BS</text>
<text x="139.3" y="91.4">5</text>
<text x="160.3" y="91.2">Q801A</text>
<text x="160.3" y="93.4">BC847BS</text>
<text x="170.3" y="91.4">2</text>
<text x="191.3" y="91.2">Q801B</text>
<text x="191.3" y="93.4">BC847BS</text>
<text x="201.3" y="91.4">5</text>
<text x="222.3" y="91.2">Q802A</text>
<text x="222.3" y="93.4">BC847BS</text>
<text x="232.2" y="91.4">2</text>
<text x="253.3" y="91.2">Q802B</text>
<text x="253.3" y="93.4">BC847BS</text>
<text x="263.2" y="91.4">5</text>
<text x="284.2" y="91.2">Q803A</text>
<text x="284.2" y="93.4">BC847BS</text>
<text x="294.2" y="91.4">2</text>
<text x="315.2" y="91.2">Q803B</text>
<text x="315.2" y="93.4">BC847BS</text>
<text x="325.2" y="91.4">5</text>
<text x="104.4" y="96.3" transform="rotate(-90 104.4 96.3)">1</text>
<text x="135.3" y="96.3" transform="rotate(-90 135.3 96.3)">4</text>
<text x="166.3" y="96.3" transform="rotate(-90 166.3 96.3)">1</text>
<text x="197.3" y="96.3" transform="rotate(-90 197.3 96.3)">4</text>
<text x="228.3" y="96.3" transform="rotate(-90 228.3 96.3)">1</text>
<text x="259.3" y="96.3" transform="rotate(-90 259.3 96.3)">4</text>
<text x="290.2" y="96.3" transform="rotate(-90 290.2 96.3)">1</text>
<text x="321.2" y="96.3" transform="rotate(-90 321.2 96.3)">4</text>
<text x="104.8" y="102.5">LED0</text>
<text x="135.8" y="102.5">LED1</text>
<text x="166.8" y="102.5">LED2</text>
<text x="197.7" y="102.5">LED3</text>
<text x="228.7" y="102.5">LED4</text>
<text x="259.7" y="102.5">LED5</text>
<text x="290.7" y="102.5">LED6</text>
<text x="321.6" y="102.5">LED7</text>
<text x="56.1" y="113.6">LED0</text>
<text x="65" y="111.4">J800</text>
<text x="82.7" y="113.6">LED1</text>
<text x="113.9" y="111.4">VTG</text>
<text x="144.9" y="111.4">VTG</text>
<text x="175.8" y="111.4">VTG</text>
<text x="206.8" y="111.4">VTG</text>
<text x="237.8" y="111.4">VTG</text>
<text x="268.7" y="111.4">VTG</text>
<text x="299.7" y="111.4">VTG</text>
<text x="330.7" y="111.4">VTG</text>
<text x="26.7" y="119.6">C</text>
<text x="56.1" y="118">LED4</text>
<text x="56.1" y="115.8">LED2</text>
<text x="66.3" y="114.7">1</text>
<text x="66.3" y="116.9">3</text>
<text x="66.3" y="119.2">5</text>
<text x="73.8" y="114.7">2</text>
<text x="73.8" y="116.9">4</text>
<text x="73.8" y="119.2">6</text>
<text x="82.7" y="118">LED5</text>
<text x="82.7" y="115.8">LED3</text>
<text x="116.8" y="117.8">R817</text>
<text x="147.8" y="117.8">R819</text>
<text x="178.7" y="117.8">R821</text>
<text x="209.7" y="117.8">R823</text>
<text x="240.7" y="117.8">R825</text>
<text x="271.6" y="117.8">R827</text>
<text x="302.6" y="117.8">R829</text>
<text x="333.6" y="117.8">R831</text>
<text x="365.2" y="119.6">C</text>
<text x="56.1" y="120.3">LED6</text>
<text x="66.3" y="121.4">7</text>
<text x="66.3" y="123.6">9</text>
<text x="72.7" y="123.6">10</text>
<text x="73.8" y="121.4">8</text>
<text x="82.7" y="120.3">LED7</text>
<text x="94" y="120.3">VTG</text>
<text x="116.8" y="120.1">10K</text>
<text x="147.8" y="120.1">10K</text>
<text x="178.7" y="120.1">10K</text>
<text x="209.7" y="120.1">10K</text>
<text x="240.7" y="120.1">10K</text>
<text x="271.6" y="120.1">10K</text>
<text x="302.6" y="120.1">10K</text>
<text x="333.6" y="120.1">10K</text>
<text x="101.3" y="135.6">R816</text>
<text x="101.3" y="137.8">150R</text>
<text x="111" y="132.7" transform="rotate(-90 111 132.7)">4</text>
<text x="115.4" y="132.7" transform="rotate(-90 115.4 132.7)">3</text>
<text x="119.2" y="135.8">SW800</text>
<text x="132.3" y="135.6">R818</text>
<text x="132.3" y="137.8">150R</text>
<text x="142" y="132.7" transform="rotate(-90 142 132.7)">4</text>
<text x="146.4" y="132.7" transform="rotate(-90 146.4 132.7)">3</text>
<text x="150.2" y="135.8">SW801</text>
<text x="163.2" y="135.6">R820</text>
<text x="163.2" y="137.8">150R</text>
<text x="173" y="132.7" transform="rotate(-90 173 132.7)">4</text>
<text x="177.4" y="132.7" transform="rotate(-90 177.4 132.7)">3</text>
<text x="181.2" y="135.8">SW802</text>
<text x="194.2" y="135.6">R822</text>
<text x="194.2" y="137.8">150R</text>
<text x="203.9" y="132.7" transform="rotate(-90 203.9 132.7)">4</text>
<text x="208.4" y="132.7" transform="rotate(-90 208.4 132.7)">3</text>
<text x="212.1" y="135.8">SW803</text>
<text x="225.2" y="135.6">R824</text>
<text x="225.2" y="137.8">150R</text>
<text x="234.9" y="132.7" transform="rotate(-90 234.9 132.7)">4</text>
<text x="239.3" y="132.7" transform="rotate(-90 239.3 132.7)">3</text>
<text x="243.1" y="135.8">SW804</text>
<text x="256.1" y="135.6">R826</text>
<text x="256.1" y="137.8">150R</text>
<text x="265.9" y="132.7" transform="rotate(-90 265.9 132.7)">4</text>
<text x="270.3" y="132.7" transform="rotate(-90 270.3 132.7)">3</text>
<text x="274.1" y="135.8">SW805</text>
<text x="287.1" y="135.6">R828</text>
<text x="287.1" y="137.8">150R</text>
<text x="296.8" y="132.7" transform="rotate(-90 296.8 132.7)">4</text>
<text x="301.3" y="132.7" transform="rotate(-90 301.3 132.7)">3</text>
<text x="305" y="135.8">SW806</text>
<text x="318.1" y="135.6">R830</text>
<text x="318.1" y="137.8">150R</text>
<text x="327.8" y="132.7" transform="rotate(-90 327.8 132.7)">4</text>
<text x="332.3" y="132.7" transform="rotate(-90 332.3 132.7)">3</text>
<text x="336" y="135.8">SW807</text>
<text x="111" y="145.1" transform="rotate(-90 111 145.1)">1</text>
<text x="115.4" y="145.1" transform="rotate(-90 115.4 145.1)">2</text>
<text x="142" y="145.1" transform="rotate(-90 142 145.1)">1</text>
<text x="146.4" y="145.1" transform="rotate(-90 146.4 145.1)">2</text>
<text x="173" y="145.1" transform="rotate(-90 173 145.1)">1</text>
<text x="177.4" y="145.1" transform="rotate(-90 177.4 145.1)">2</text>
<text x="203.9" y="145.1" transform="rotate(-90 203.9 145.1)">1</text>
<text x="208.4" y="145.1" transform="rotate(-90 208.4 145.1)">2</text>
<text x="234.9" y="145.1" transform="rotate(-90 234.9 145.1)">1</text>
<text x="239.3" y="145.1" transform="rotate(-90 239.3 145.1)">2</text>
<text x="265.9" y="145.1" transform="rotate(-90 265.9 145.1)">1</text>
<text x="270.3" y="145.1" transform="rotate(-90 270.3 145.1)">2</text>
<text x="296.8" y="145.1" transform="rotate(-90 296.8 145.1)">1</text>
<text x="301.3" y="145.1" transform="rotate(-90 301.3 145.1)">2</text>
<text x="327.8" y="145.1" transform="rotate(-90 327.8 145.1)">1</text>
<text x="332.3" y="145.1" transform="rotate(-90 332.3 145.1)">2</text>
<text x="100.4" y="155.8">SWB0</text>
<text x="131.4" y="155.8">SWB1</text>
<text x="162.3" y="155.8">SWB2</text>
<text x="193.3" y="155.8">SWB3</text>
<text x="224.3" y="155.8">SWB4</text>
<text x="255.3" y="155.8">SWB5</text>
<text x="286.2" y="155.8">SWB6</text>
<text x="317.2" y="155.8">SWB7</text>
<text x="56.1" y="166.9">SWB0</text>
<text x="65" y="164.6">J801</text>
<text x="66.3" y="168">1</text>
<text x="73.8" y="168">2</text>
<text x="82.7" y="166.9">SWB1</text>
<text x="56.1" y="173.5">SWB6</text>
<text x="56.1" y="171.3">SWB4</text>
<text x="56.1" y="169.1">SWB2</text>
<text x="66.3" y="170.2">3</text>
<text x="66.3" y="172.4">5</text>
<text x="73.8" y="170.2">4</text>
<text x="73.8" y="172.4">6</text>
<text x="82.7" y="173.5">SWB7</text>
<text x="82.7" y="171.3">SWB5</text>
<text x="82.7" y="169.1">SWB3</text>
<text x="94" y="173.5">VTG</text>
<text x="66.3" y="174.6">7</text>
<text x="66.3" y="176.8">9</text>
<text x="72.7" y="176.8">10</text>
<text x="73.8" y="174.6">8</text>
<text x="26.7" y="181.1">B</text>
<text x="365.2" y="181.1">B</text>
<text x="58.3" y="190.2">Page 2</text>
<text x="67.2" y="190.2">SPI-SP</text>
<text x="78.2" y="189.1">SPI-SP</text>
<text x="301.7" y="189.1">SPI-SPT</text>
<text x="315" y="190.2">SPI-SPT</text>
<text x="326.1" y="190.2">Page 7</text>
<text x="117.7" y="196.1" transform="rotate(-90 117.7 196.1)">DSO</text>
<text x="120.5" y="197.9">VCC</text>
<text x="151.5" y="197.9">VTG</text>
<text x="168.5" y="196.1" transform="rotate(-90 168.5 196.1)">DSI</text>
<text x="171.4" y="197.9">VCC</text>
<text x="202.4" y="197.9">VTG</text>
<text x="210.6" y="196.1" transform="rotate(-90 210.6 196.1)">DCK</text>
<text x="213.5" y="197.9">VCC</text>
<text x="244.4" y="197.9">VTG</text>
<text x="252.6" y="196.1" transform="rotate(-90 252.6 196.1)">DCS</text>
<text x="255.5" y="197.9">VCC</text>
<text x="286.4" y="197.9">VTG</text>
<text x="301.7" y="202.4">DCST</text>
<text x="105" y="209.1">VTG</text>
<text x="123.4" y="204.4">R832</text>
<text x="123.4" y="206.6">47K</text>
<text x="130" y="204.4">R833</text>
<text x="130" y="206.6">39K</text>
<text x="142" y="208.1" transform="rotate(-90 142 208.1)">6</text>
<text x="154.4" y="204.4">R834</text>
<text x="154.4" y="206.6">1K</text>
<text x="174.3" y="204.4">R835</text>
<text x="174.3" y="206.6">1K</text>
<text x="184" y="208.1" transform="rotate(-90 184 208.1)">6</text>
<text x="196.4" y="204.4">R836</text>
<text x="196.4" y="206.6">39K</text>
<text x="205.2" y="204.4">R837</text>
<text x="205.2" y="206.6">47K</text>
<text x="216.3" y="204.4">R838</text>
<text x="216.3" y="206.6">1K</text>
<text x="226.1" y="208.1" transform="rotate(-90 226.1 208.1)">6</text>
<text x="238.4" y="204.4">R839</text>
<text x="238.4" y="206.6">39K</text>
<text x="247.3" y="204.4">R840</text>
<text x="247.3" y="206.6">47K</text>
<text x="258.4" y="204.4">R841</text>
<text x="258.4" y="206.6">1K</text>
<text x="268.1" y="208.1" transform="rotate(-90 268.1 208.1)">6</text>
<text x="280.5" y="204.4">R842</text>
<text x="280.5" y="206.6">39K</text>
<text x="289.3" y="204.4">R843</text>
<text x="289.3" y="206.6">47K</text>
<text x="301.7" y="204.6">DSOT</text>
<text x="332.9" y="209.1">VTG</text>
<text x="93.7" y="211.3">VTG</text>
<text x="105" y="215.7">VCC</text>
<text x="131.2" y="215.7">C800</text>
<text x="138" y="211.3">2</text>
<text x="142.6" y="211">Q804A</text>
<text x="142.6" y="213.2">BC847BS</text>
<text x="153" y="214.8" transform="rotate(-90 153 214.8)">3</text>
<text x="173" y="214.8" transform="rotate(-90 173 214.8)">3</text>
<text x="176.9" y="211">Q805A</text>
<text x="176.9" y="213.2">BC847BS</text>
<text x="188" y="211.3">2</text>
<text x="197.5" y="215.7">C801</text>
<text x="215" y="214.8" transform="rotate(-90 215 214.8)">3</text>
<text x="219" y="211">Q806A</text>
<text x="219" y="213.2">BC847BS</text>
<text x="230" y="211.3">2</text>
<text x="239.5" y="215.7">C802</text>
<text x="257.1" y="214.8" transform="rotate(-90 257.1 214.8)">3</text>
<text x="261" y="211">Q807A</text>
<text x="261" y="213.2">BC847BS</text>
<text x="272.1" y="211.3">2</text>
<text x="281.6" y="215.7">C803</text>
<text x="316.8" y="210.4" transform="rotate(-90 316.8 210.4)">1</text>
<text x="319" y="210.4" transform="rotate(-90 319 210.4)">2</text>
<text x="321.6" y="211.3">J802</text>
<text x="336.9" y="215.7">C804</text>
<text x="93.7" y="217.9">VCC</text>
<text x="131.2" y="217.9">22pF</text>
<text x="142" y="216.1" transform="rotate(-90 142 216.1)">1</text>
<text x="149.1" y="217.9">5</text>
<text x="153.7" y="217.7">Q804B</text>
<text x="153.7" y="219.9">BC847BS</text>
<text x="165.9" y="217.7">Q805B</text>
<text x="165.9" y="219.9">BC847BS</text>
<text x="176.9" y="217.9">5</text>
<text x="184" y="216.1" transform="rotate(-90 184 216.1)">1</text>
<text x="197.5" y="217.9">22pF</text>
<text x="207.9" y="217.7">Q806B</text>
<text x="207.9" y="219.9">BC847BS</text>
<text x="219" y="217.9">5</text>
<text x="226.1" y="216.1" transform="rotate(-90 226.1 216.1)">1</text>
<text x="239.5" y="217.9">22pF</text>
<text x="249.9" y="217.7">Q807B</text>
<text x="249.9" y="219.9">BC847BS</text>
<text x="261" y="217.9">5</text>
<text x="268.1" y="216.1" transform="rotate(-90 268.1 216.1)">1</text>
<text x="281.6" y="217.9">22pF</text>
<text x="301.7" y="220.1">DCKT</text>
<text x="316.8" y="216.1" transform="rotate(-90 316.8 216.1)">3</text>
<text x="319" y="216.1" transform="rotate(-90 319 216.1)">4</text>
<text x="336.9" y="217.9">100nF</text>
<text x="93.7" y="226.8">GND</text>
<text x="153" y="222.8" transform="rotate(-90 153 222.8)">4</text>
<text x="173" y="222.8" transform="rotate(-90 173 222.8)">4</text>
<text x="215" y="222.8" transform="rotate(-90 215 222.8)">4</text>
<text x="257.1" y="222.8" transform="rotate(-90 257.1 222.8)">4</text>
<text x="301.7" y="222.3">DSIT</text>
<text x="78.2" y="233.4">PWRT</text>
<text x="161.9" y="231.7" transform="rotate(-90 161.9 231.7)">DSOT</text>
<text x="203.9" y="231.7" transform="rotate(-90 203.9 231.7)">DSIT</text>
<text x="246" y="231.7" transform="rotate(-90 246 231.7)">DCKT</text>
<text x="288" y="231.7" transform="rotate(-90 288 231.7)">DCST</text>
<text x="52.8" y="234.5">Page 6,4,5,7,9</text>
<text x="67.2" y="234.5">PWRT</text>
<text x="26.7" y="242.5">A</text>
<text x="365.2" y="242.5">A</text>
<text x="287.3" y="251.2">Title</text>
<text x="342.7" y="251.2">ATMEL NORWAY</text>
<text x="287.3" y="257.9">Size</text>
<text x="288.5" y="254.5">STK500 Starter Kit, LED / SWITCH/SPI-SP</text>
<text x="298.4" y="257.9">Number</text>
<text x="342.7" y="255.6">7075 TILLER NORWAY</text>
<text x="342.7" y="253.4">Vestre Rosten 78</text>
<text x="342.7" y="257.9">Revision</text>
<text x="288.5" y="261.2">A3</text>
<text x="299.5" y="261.2">A9903.3.1000C</text>
<text x="342.7" y="261.2">C</text>
<text x="287.3" y="264.5">Date:</text>
<text x="287.3" y="266.7">File:</text>
<text x="297.3" y="266.7">S:\Starter Kit\STK500\4 Documentation\SCH\C0\STK500.ddb</text>
<text x="297.3" y="264.5">28-Feb-2001</text>
<text x="331.6" y="266.7">Drawn By:</text>
<text x="331.6" y="264.5">Sheet 8 of 9</text>
<text x="342.7" y="266.7">SSkaga</text>
<text x="46.2" y="270.1">1</text>
<text x="88.9" y="270.1">2</text>
<text x="131.6" y="270.1">3</text>
<text x="174.3" y="270.1">4</text>
<text x="217" y="270.1">5</text>
<text x="259.7" y="270.1">6</text>
<text x="302.4" y="270.1">7</text>
<text x="345.1" y="270.1">8</text>
</g>
</svg>
